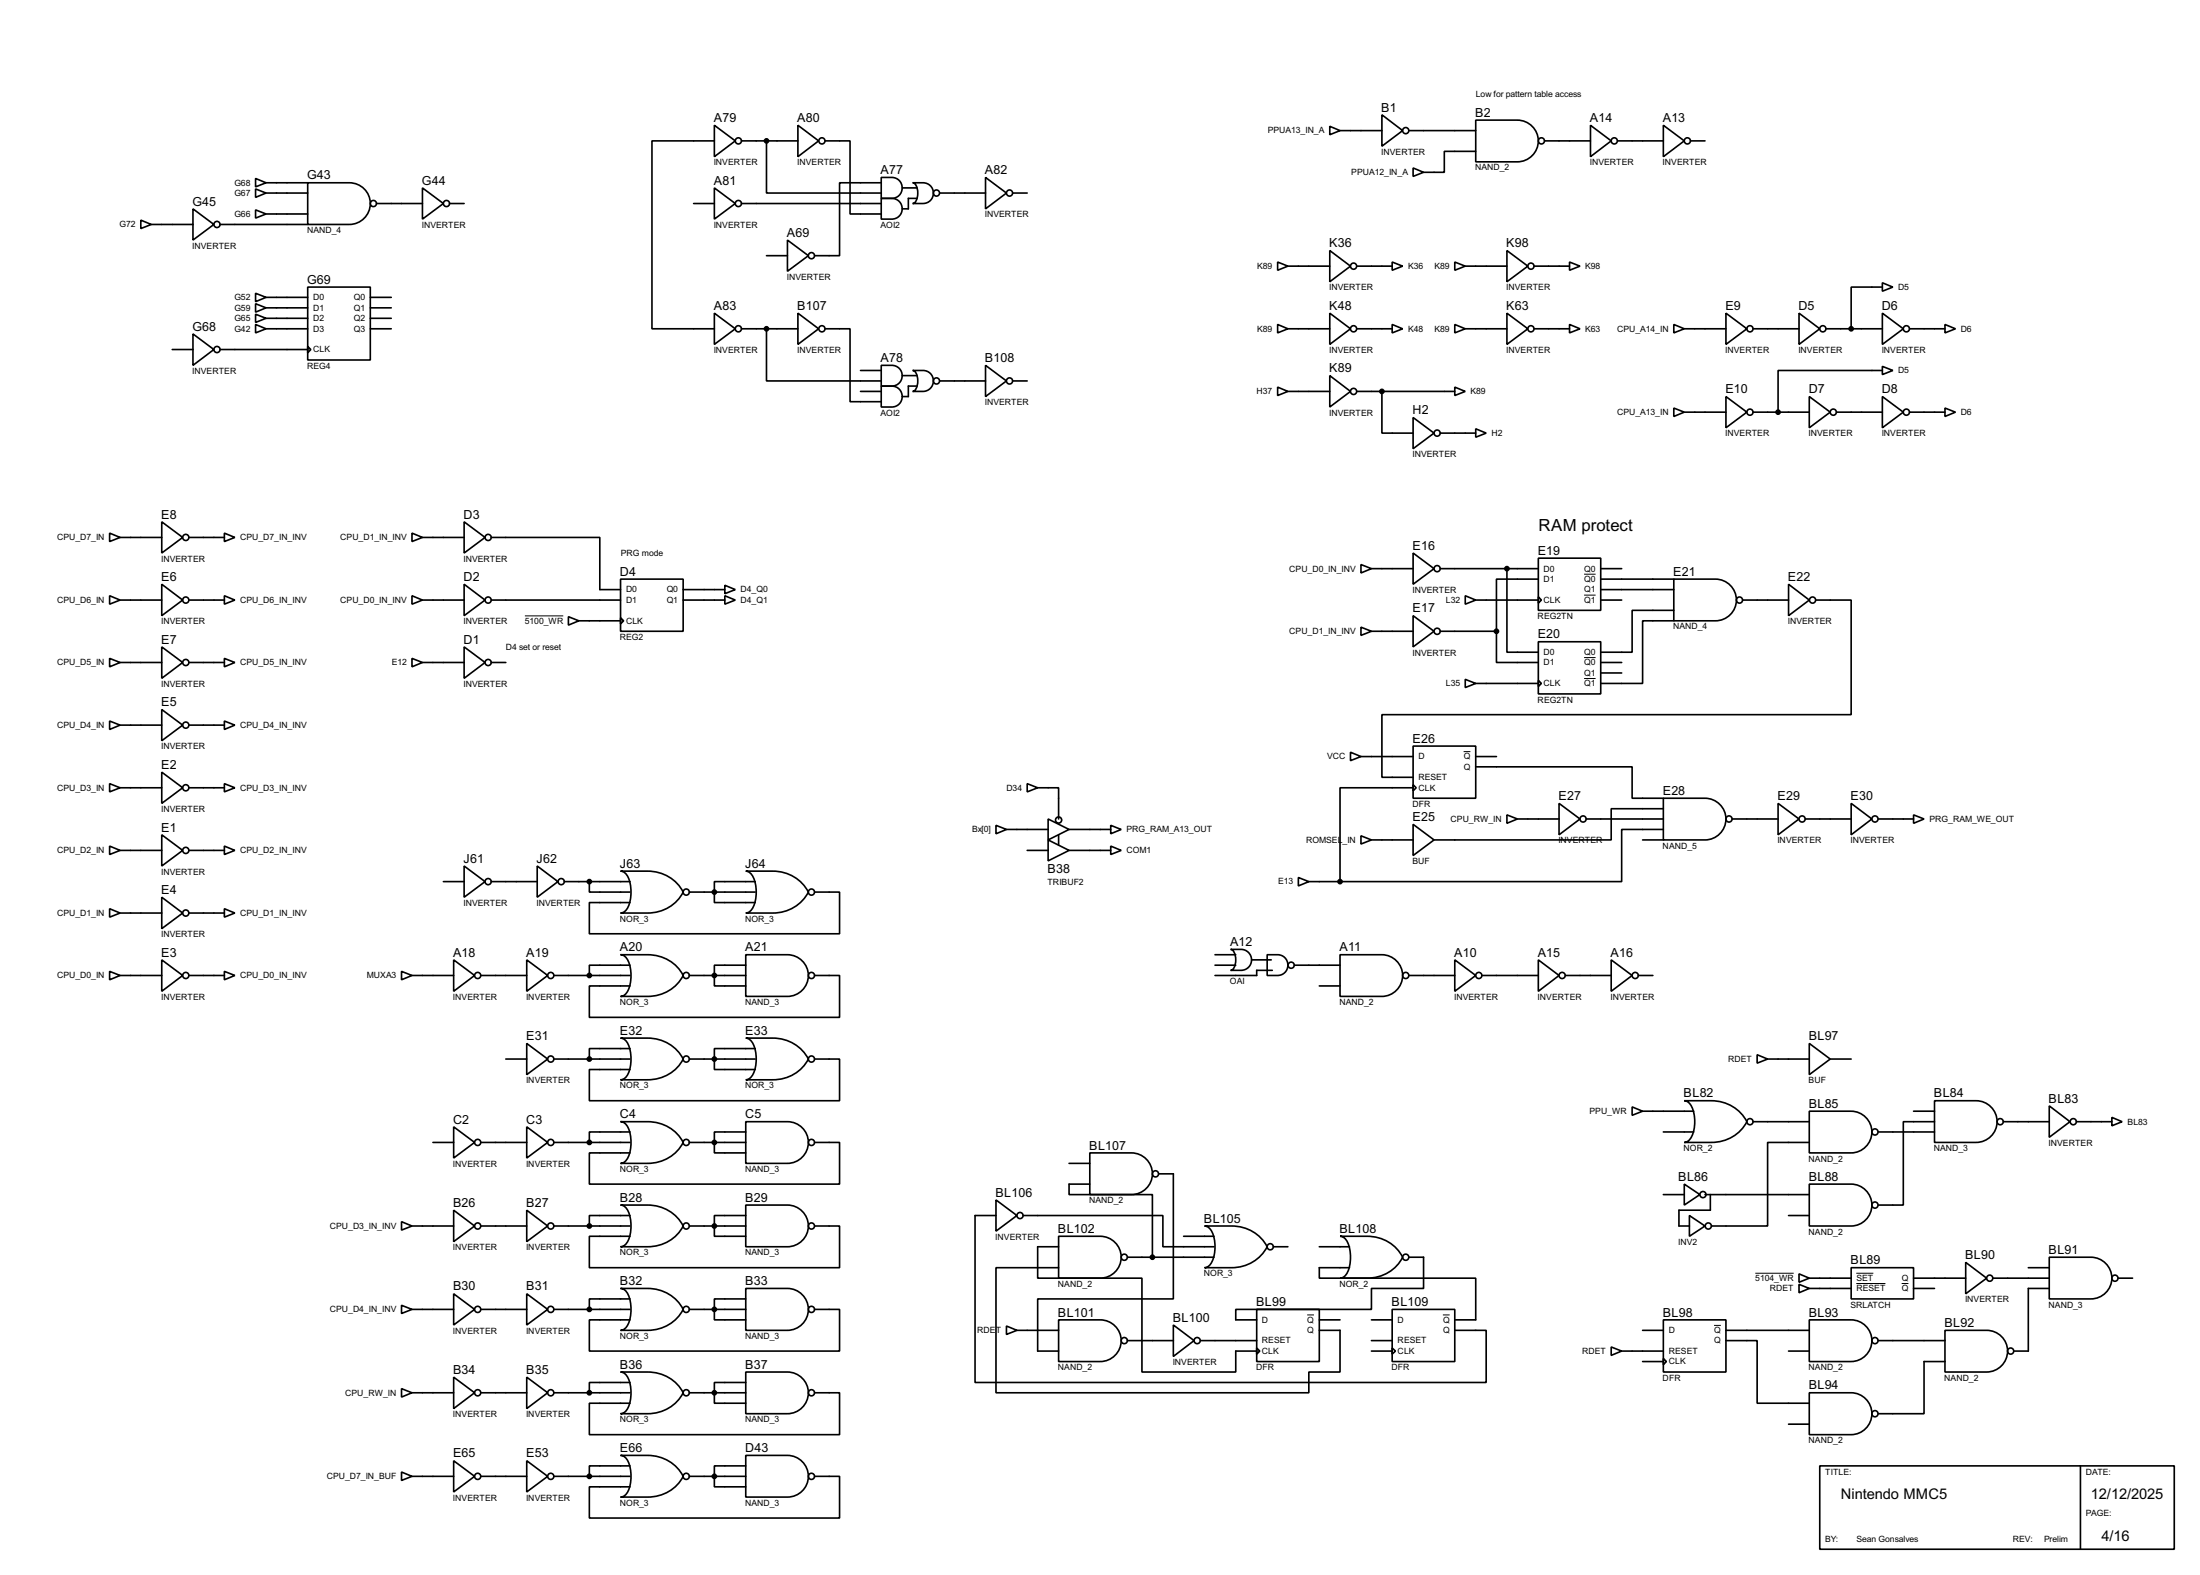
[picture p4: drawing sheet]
<svg xmlns="http://www.w3.org/2000/svg" width="536mm" height="383mm" viewBox="0 0 536 383" stroke-linecap="round" stroke-linejoin="round" font-family="sans-serif">
<g fill="none" stroke="#000" stroke-width=".4">
<path d="M174 30.5l5.1 3.8-5.1 3.9zM174 34.3h-15.2v45.8h15.2M180.6 34.3h13.8M186.7 34.3v12.7h28M194.4 30.5l5 3.8-5 3.9zM201 34.3h6.1v17.8h7.6M323.9 30.8l2.5 1-2.5 1zM326.4 31.8h10.2M336.6 28l5.1 3.8-5.1 3.8zM343.2 31.8h16.3M359.5 29.3h10.1a5.1 5.1 0 0 1 5.1 5 5.1 5.1 0 0 1-5.1 5.1h-10.1zM359.5 36.9h-7.7v5.1h-5"/>
<path d="M376.2 34.3h11.2M387.4 30.5l5.1 3.8-5.1 3.9zM394 34.3h11.2M405.2 30.5l5.1 3.8-5.1 3.9zM411.8 34.3h3.5M34.3 53.6l2.6 1.1-2.6 1zM36.9 54.7h10.1M47 50.9l5.1 3.8-5.1 3.8zM53.6 54.7h21.4M62.3 46l2.5 1-2.5 1.1zM62.3 51.1l2.5 1-2.5 1zM62.3 43.5l2.5 1-2.5 1z"/>
<path d="M64.8 47h10.2M64.8 52.1h10.2M64.8 44.5h10.2M75 44.5h10.1a5.1 5.1 0 0 1 5.1 5.1 5.1 5.1 0 0 1-5.1 5.1h-10.1zM91.7 49.6h11.2M102.9 45.8l5.1 3.8-5.1 3.8zM109.5 49.6h3.6M169 49.6h5M174 45.8l5.1 3.8-5.1 3.8zM180.6 49.6h34.1M191.8 58.5l5.1 3.8-5.1 3.8zM214.7 43.2a5.1 5.1 0 0 1 4.1 .5 2.56 2.56 0 0 1 .8 2.9 2.56 2.56 0 0 1-2.4 1.7h-2.5z"/>
<path d="M214.7 48.3a5.1 5.1 0 0 1 4.1 .5 2.53 2.53 0 0 1 .8 2.9 2.53 2.53 0 0 1-2.4 1.7h-2.5zM214.7 44.5h-10.2v17.8h-6.1M219.8 45.8h3.5M222.3 44.5a5.1 5.1 0 0 1 4.1 .5 2.54 2.54 0 0 1 .8 2.9 2.54 2.54 0 0 1-2.4 1.7h-2.5a2.24 2.24 0 0 0 1.3-2.6 2.21 2.21 0 0 0-1.3-2.5zM223.3 48.3h-2v2.6h-1.5M228.9 47h11.2M240.1 43.2l5.1 3.8-5.1 3.9zM246.7 47h3.5M344.2 40.9l2.6 1.1-2.6 1zM62.3 71.4l2.5 1-2.5 1.1zM62.3 74l2.5 1-2.5 1zM62.3 76.5l2.5 1-2.5 1z"/>
<path d="M62.3 79l2.5 1.1-2.5 1zM64.8 72.4h10.2M64.8 75h10.2M64.8 77.5h10.2M75 69.9h15.2v17.8h-15.2zM90.2 72.4h5.1M90.2 75h5.1M90.2 77.5h5.1M174 76.3l5.1 3.8-5.1 3.8zM186.7 62.3h5.1M194.4 76.3l5 3.8-5 3.8zM311.2 79l2.5 1.1-2.5 1z"/>
<path d="M311.2 63.8l2.5 1-2.5 1zM313.7 64.8h10.2M323.9 76.3l5.1 3.8-5.1 3.8zM323.9 61l5.1 3.8-5.1 3.8zM330.5 64.8h8.6M339.1 79l2.6 1.1-2.6 1zM339.1 63.8l2.6 1-2.6 1zM354.4 79l2.5 1.1-2.5 1zM354.4 63.8l2.5 1-2.5 1zM356.9 64.8h10.2M367.1 76.3l5.1 3.8-5.1 3.8zM367.1 61l5.1 3.8-5.1 3.8z"/>
<path d="M373.7 64.8h8.6M382.3 79l2.6 1.1-2.6 1zM382.3 63.8l2.6 1-2.6 1zM407.7 79l2.6 1.1-2.6 1zM420.4 76.3l5.1 3.8-5.1 3.8zM438.2 76.3l5.1 3.8-5.1 3.8zM458.5 76.3l5.1 3.8-5.1 3.8zM458.5 68.9l2.6 1-2.6 1zM458.5 69.9h-7.6v10.2M473.8 79l2.5 1.1-2.5 1zM42 85.1h5M47 81.3l5.1 3.8-5.1 3.9z"/>
<path d="M53.6 85.1h21.4M64.8 80.1h10.2M75 84.4l.7 .7-.7 .8zM90.2 80.1h5.1M180.6 80.1h13.8M186.7 80.1v12.7h28M201 80.1h6.1v17.7h7.6M209.6 95.3h5.1M209.6 90.2h5.1M214.7 89a5.2 5.2 0 0 1 4.1 .5 2.54 2.54 0 0 1 .8 2.8 2.54 2.54 0 0 1-2.4 1.7h-2.5zM214.7 94a5.1 5.1 0 0 1 4.1 .5 2.56 2.56 0 0 1 .8 2.9 2.56 2.56 0 0 1-2.4 1.7h-2.5zM219.8 91.5h3.5"/>
<path d="M222.3 90.2a5.1 5.1 0 0 1 4.1 .5 2.57 2.57 0 0 1 .8 2.9 2.57 2.57 0 0 1-2.4 1.7h-2.5a2.29 2.29 0 0 0 1.3-2.5 2.24 2.24 0 0 0-1.3-2.6zM223.3 94h-2v2.6h-1.5M228.9 92.8h11.2M240.1 89l5.1 3.8-5.1 3.8zM246.7 92.8h3.5M311.2 94.3l2.5 1-2.5 1zM313.7 80.1h10.2M313.7 95.3h10.2M323.9 91.5l5.1 3.8-5.1 3.8zM330.5 80.1h8.6M330.5 95.3h23.9M336.6 95.3v10.2h7.6"/>
<path d="M354.4 94.3l2.5 1-2.5 1zM356.9 80.1h10.2M373.7 80.1h8.6M407.7 99.4l2.6 1-2.6 1zM410.3 80.1h10.1M420.4 96.6l5.1 3.8-5.1 3.8zM427 80.1h11.2M440.7 96.6l5.1 3.8-5.1 3.8zM444.8 80.1h13.7M458.5 96.6l5.1 3.8-5.1 3.8zM458.5 89.2l2.6 1-2.6 1zM458.5 90.2h-25.4v10.2"/>
<path d="M465.1 80.1h8.7M473.8 99.4l2.5 1-2.5 1zM344.2 101.7l5.1 3.8-5.1 3.8zM350.8 105.5h8.7M359.5 104.4l2.5 1.1-2.5 1zM410.3 100.4h10.1M427 100.4h13.7M447.3 100.4h11.2M465.1 100.4h8.7M26.7 129.8l2.6 1.1-2.6 1zM29.3 130.9h10.1M39.4 127.1l5.1 3.8-5.1 3.8z"/>
<path d="M46 130.9h8.7M54.7 129.8l2.5 1.1-2.5 1zM100.4 129.8l2.5 1.1-2.5 1zM102.9 130.9h10.2M113.1 127.1l5.1 3.8-5.1 3.8zM119.7 130.9h26.4v12.7h5.1M331.5 137.5l2.6 1-2.6 1zM334.1 138.5h10.1M344.2 134.7l5.1 3.8-5.1 3.8zM350.8 138.5h23.9M367.1 138.5v20.3h7.6M374.7 135.9h15.2v12.7h-15.2z"/>
<path d="M389.9 138.5h5.1M26.7 145.1l2.6 1-2.6 1zM29.3 146.1h10.1M39.4 142.3l5.1 3.8-5.1 3.8zM39.4 157.5l5.1 3.8-5.1 3.9zM46 146.1h8.7M54.7 145.1l2.5 1-2.5 1zM100.4 145.1l2.5 1-2.5 1zM102.9 146.1h10.2M113.1 142.3l5.1 3.8-5.1 3.8zM113.1 157.5l5.1 3.8-5.1 3.9zM119.7 146.1h31.5"/>
<path d="M138.5 150.2l2.5 1-2.5 1zM141 151.2h10.2M151.2 141h15.2v12.7h-15.2zM151.2 150.4l.7 .8-.7 .7zM166.4 146.1h10.2M166.4 143.6h10.2M176.6 142.5l2.5 1.1-2.5 1zM176.6 145.1l2.5 1-2.5 1zM331.5 152.7l2.6 1-2.6 1zM334.1 153.7h10.1M344.2 149.9l5.1 3.8-5.1 3.8zM350.8 153.7h13.7"/>
<path d="M356.9 145.1l2.6 1-2.6 1zM359.5 146.1h15.2M364.5 153.7v7.6h10.2M374.7 145.3l.8 .8-.8 .8zM374.7 156.3h15.2v12.7h-15.2zM374.7 141h-10.2v12.7M389.9 146.1h5.1M389.9 141h17.8M389.9 143.6h17.8M407.7 141h10.2a5.1 5.1 0 0 1 5.1 5.1 5.1 5.1 0 0 1-5.1 5.1h-10.2zM407.7 148.6h-10.1v10.2h-7.7M407.7 151.2h-7.6v15.2h-10.2"/>
<path d="M424.5 146.1h11.2M435.7 142.3l5 3.8-5 3.8zM442.3 146.1h8.6v27.9h-114.3v15.3h7.6M26.7 160.3l2.6 1-2.6 1.1zM26.7 175.6l2.6 1-2.6 1zM29.3 176.6h10.1M29.3 161.3h10.1M39.4 172.8l5.1 3.8-5.1 3.8zM46 176.6h8.7M46 161.3h8.7M54.7 160.3l2.5 1-2.5 1.1zM54.7 175.6l2.5 1-2.5 1z"/>
<path d="M100.4 160.3l2.5 1-2.5 1.1zM102.9 161.3h10.2M119.7 161.3h3.5M356.9 165.4l2.6 1-2.6 1zM359.5 166.4h15.2M374.7 165.7l.8 .7-.8 .8zM389.9 161.3h5.1M389.9 163.9h5.1M26.7 190.8l2.6 1-2.6 1zM29.3 191.8h10.1M39.4 188l5.1 3.8-5.1 3.8zM46 191.8h8.7"/>
<path d="M54.7 190.8l2.5 1-2.5 1zM250.2 190.8l2.6 1-2.6 1zM252.8 191.8h5.1v7.6M255.3 199.4l5.1 2.6-5.1 2.5zM329 183.2l2.5 1-2.5 1zM331.5 184.2h12.7M344.2 181.7h15.3v12.7h-15.3zM344.2 191.1l.8 .7-.8 .8zM344.2 191.8h-17.8v22.9M359.5 186.7h38.1v7.7h7.6M359.5 184.2h5M367.1 198.4l2.5 1-2.5 1.1z"/>
<path d="M369.6 199.4h10.2M379.8 195.6l5.1 3.8-5.1 3.9zM386.4 199.4h18.8M405.2 194.4h10.1a5.1 5.1 0 0 1 5.1 5 5.1 5.1 0 0 1-5.1 5.1h-10.1zM405.2 196.9h-12.7v7.6h-43.2M421.9 199.4h11.2M433.1 195.6l5.1 3.8-5.1 3.9zM439.7 199.4h11.2M450.9 195.6l5.1 3.8-5.1 3.9zM457.5 199.4h8.6M466.1 198.4l2.6 1-2.6 1.1zM26.7 206l2.6 1.1-2.6 1z"/>
<path d="M29.3 207.1h10.1M39.4 203.3l5.1 3.8-5.1 3.8zM39.4 218.5l5.1 3.8-5.1 3.8zM46 207.1h8.7M54.7 206l2.5 1.1-2.5 1zM108 214.7h5.1M113.1 210.9l5.1 3.8-5.1 3.8zM119.7 214.7h11.2M130.9 210.9l5 3.8-5 3.8zM137.5 214.7h16M143.6 214.7v2.5h9.9M151.2 212.1h6.6a9.6 9.6 0 0 1 8.6 5.1 9.5 9.5 0 0 1-8.6 5.1h-6.6a3.2 3.2 0 0 0 2.3-3.1 7.8 7.8 0 0 0-1.3-6.7z"/>
<path d="M167.9 217.2h16.1M181.7 212.1h6.6a9.6 9.6 0 0 1 8.6 5.1 9.6 9.6 0 0 1-8.6 5.1h-6.6a3.2 3.2 0 0 0 2.3-3.1 7.7 7.7 0 0 0-1.3-6.7zM184 214.7h-10v5.1h10M198.4 217.2h6.1v10.2h-60.9v-7.6h9.9M242.6 201l2.6 1-2.6 1zM245.2 202h10.1M250.2 207.1h5.1M255.3 204.5l5.1 2.6-5.1 2.5zM257.9 203.3v2.5M260.4 207.1h10.2M260.4 202h10.2M270.6 201l2.5 1-2.5 1z"/>
<path d="M270.6 206l2.5 1.1-2.5 1zM316.3 213.7l2.5 1-2.5 1zM318.8 214.7h7.6M331.5 203.5l2.6 1-2.6 1zM334.1 204.5h10.1M344.2 200.7l5.1 3.8-5.1 3.8zM400.1 204.5h5.1M405.2 202h-10.2v12.7h-68.6M26.7 221.3l2.6 1-2.6 1zM26.7 236.5l2.6 1-2.6 1.1zM29.3 222.3h10.1M29.3 237.5h10.1"/>
<path d="M39.4 233.7l5.1 3.8-5.1 3.9zM46 222.3h8.7M46 237.5h8.7M54.7 221.3l2.5 1-2.5 1zM54.7 236.5l2.5 1-2.5 1.1zM97.8 236.5l2.6 1-2.6 1.1zM100.4 237.5h10.1M110.5 233.7l5.1 3.8-5.1 3.9zM117.1 237.5h11.2M128.3 233.7l5.1 3.8-5.1 3.9zM134.9 237.5h18.6M151.2 232.5h6.6a9.5 9.5 0 0 1 8.6 5 9.5 9.5 0 0 1-8.6 5.1h-6.6a3.2 3.2 0 0 0 2.3-3.1 7.7 7.7 0 0 0-1.3-6.6z"/>
<path d="M153.5 235h-9.9v2.5M167.9 237.5h13.8M181.7 232.5h10.1a5.1 5.1 0 0 1 5.1 5 5.1 5.1 0 0 1-5.1 5.1h-10.1zM181.7 235h-7.7v5.1h7.7M198.4 237.5h6.1v10.2h-60.9v-7.6h9.9M296 235h5M296 232.5h5M299.8 231.2a5 5 0 0 1 4.1 .5 2.55 2.55 0 0 1 .8 2.8 2.55 2.55 0 0 1-2.4 1.8h-2.5a2.24 2.24 0 0 0 1.2-2.6 2.29 2.29 0 0 0-1.2-2.5zM304.9 233.7h4.8M308.7 232.5a5 5 0 0 1 4.1 .5 2.53 2.53 0 0 1 .8 2.8 2.53 2.53 0 0 1-2.4 1.7h-2.5zM309.9 236.3h-3.8v1.2h-10.1M315.3 235h11.1"/>
<path d="M326.4 232.5h10.2a5.1 5.1 0 0 1 5.1 5 5.1 5.1 0 0 1-5.1 5.1h-10.2zM343.2 237.5h11.2M354.4 233.7l5.1 3.8-5.1 3.9zM361 237.5h13.7M374.7 233.7l5.1 3.8-5.1 3.9zM381.3 237.5h11.2M392.5 233.7l5.1 3.8-5.1 3.9zM399.1 237.5h3.5M123.2 257.9h5.1M128.3 254.1l5.1 3.8-5.1 3.8zM134.9 257.9h18.6M151.2 252.8h6.6a9.6 9.6 0 0 1 8.6 5.1 9.5 9.5 0 0 1-8.6 5h-6.6a3.1 3.1 0 0 0 2.3-3.1 7.8 7.8 0 0 0-1.3-6.6z"/>
<path d="M153.5 255.3h-9.9v2.6M167.9 257.9h16.1M181.7 252.8h6.6a9.6 9.6 0 0 1 8.6 5.1 9.6 9.6 0 0 1-8.6 5h-6.6a3.2 3.2 0 0 0 2.3-3.1 7.7 7.7 0 0 0-1.3-6.6zM184 255.3h-10v5.1h10M198.4 257.9h6.1v10.1h-60.9v-7.6h9.9M321.4 240.1h5M428 256.8l2.6 1.1-2.6 1zM430.6 257.9h10.1M440.7 254.1l5.1 3.8-5.1 3.8zM445.8 257.9h5.1M105.5 278.2h5M110.5 274.4l5.1 3.8-5.1 3.8z"/>
<path d="M117.1 278.2h11.2M128.3 274.4l5.1 3.8-5.1 3.8zM134.9 278.2h18.6M151.2 273.1h6.6a9.5 9.5 0 0 1 8.6 5.1 9.5 9.5 0 0 1-8.6 5.1h-6.6a3.2 3.2 0 0 0 2.3-3.2 7.7 7.7 0 0 0-1.3-6.6zM153.5 275.6h-9.9v2.6M167.9 278.2h13.8M181.7 273.1h10.1a5.1 5.1 0 0 1 5.1 5.1 5.1 5.1 0 0 1-5.1 5.1h-10.1zM181.7 275.6h-7.7v5.1h7.7M198.4 278.2h6.1v10.1h-60.9v-7.6h9.9M397.6 269.5l2.5 1.1-2.5 1zM400.1 270.6h12.5M405.2 275.6h7.4"/>
<path d="M410.3 268h6.6a9.6 9.6 0 0 1 8.6 5.1 9.6 9.6 0 0 1-8.6 5.1h-6.6a3.2 3.2 0 0 0 2.3-3.2 7.7 7.7 0 0 0-1.3-6.6zM427 273.1h13.7M440.7 270.6h10.2a5.1 5.1 0 0 1 5.1 5 5.1 5.1 0 0 1-5.1 5.1h-10.2zM440.7 278.2h-10.1v20.3h-13.7M457.5 275.6h13.7M466.1 270.6h5.1M471.2 268h10.2a5.1 5.1 0 0 1 5.1 5.1 5.1 5.1 0 0 1-5.1 5.1h-10.2zM471.2 273.1h-7.6v20.3h-6.1M488 273.1h11.2M499.2 269.3l5 3.8-5 3.8zM505.8 273.1h8.6M514.4 272.1l2.5 1-2.5 1z"/>
<path d="M97.8 297.5l2.6 1-2.6 1zM100.4 298.5h10.1M110.5 294.7l5.1 3.8-5.1 3.8zM117.1 298.5h11.2M128.3 294.7l5.1 3.8-5.1 3.8zM134.9 298.5h18.6M151.2 293.4h6.6a9.6 9.6 0 0 1 8.6 5.1 9.5 9.5 0 0 1-8.6 5.1h-6.6a3.2 3.2 0 0 0 2.3-3.2 7.8 7.8 0 0 0-1.3-6.6zM153.5 296h-9.9v2.5M167.9 298.5h13.8M181.7 293.4h10.1a5.1 5.1 0 0 1 5.1 5.1 5.1 5.1 0 0 1-5.1 5.1h-10.1zM181.7 296h-7.7v5h7.7M198.4 298.5h6.1v10.2h-60.9v-7.7h9.9"/>
<path d="M242.6 292.2l5.1 3.8-5.1 3.8zM242.6 296h-5.1v40.6h124.5v-12.7h-7.6M249.2 296h34.1v7.6h12.4M260.4 283.3h5.1M265.5 280.7h10.1a5.1 5.1 0 0 1 5.1 5.1 5.1 5.1 0 0 1-5.1 5.1h-10.1zM265.5 288.3h-5.1v2.6h20.3v15.2M282.2 285.8h3.6v30.5h-33v12.7h5.1M293.4 298.5h6.6a9.6 9.6 0 0 1 8.7 5.1 9.6 9.6 0 0 1-8.7 5.1h-6.6a3.2 3.2 0 0 0 2.4-3.2 7.6 7.6 0 0 0-1.4-6.6zM405.2 290.9h5.1M410.3 288.3l3.8 2.6-3.8 2.5zM411.5 296l3.8 2.5-3.8 2.5zM415.3 290.9h25.4"/>
<path d="M416.6 290.9v3.8h-7.6v3.8h2.5M435.7 296h5M440.7 288.3h10.2a5.1 5.1 0 0 1 5.1 5.1 5.1 5.1 0 0 1-5.1 5.1h-10.2zM97.8 317.8l2.6 1-2.6 1zM100.4 318.8h10.1M110.5 315l5.1 3.8-5.1 3.8zM117.1 318.8h11.2M128.3 315l5.1 3.8-5.1 3.8zM134.9 318.8h18.6M151.2 313.7h6.6a9.6 9.6 0 0 1 8.6 5.1 9.5 9.5 0 0 1-8.6 5.1h-6.6a3.2 3.2 0 0 0 2.3-3.1 7.8 7.8 0 0 0-1.3-6.7zM153.5 316.3h-9.9v2.5M167.9 318.8h13.8"/>
<path d="M181.7 313.7h10.1a5.1 5.1 0 0 1 5.1 5.1 5.1 5.1 0 0 1-5.1 5.1h-10.1zM181.7 316.3h-7.7v5.1h7.7M198.4 318.8h6.1v10.2h-60.9v-7.6h9.9M257.9 301h10.1a5.1 5.1 0 0 1 5.1 5.1 5.1 5.1 0 0 1-5.1 5.1h-10.1zM257.9 303.6h-5.1v7.6h25.4v22.9h22.8v-5.1h5.1M257.9 308.7h-15.3v30.4h76.2v-5h7.6v-10.2h-5M274.6 306.1h21.1M288.3 301h7.4M306.1 318.8h15.3v12.7h-15.3zM310.2 303.6h3.5M321.4 303.6h7.3M326.4 301h6.6a9.5 9.5 0 0 1 8.7 5.1 9.5 9.5 0 0 1-8.7 5.1h-6.6a3.2 3.2 0 0 0 2.4-3.1 7.8 7.8 0 0 0-1.3-6.7z"/>
<path d="M328.7 308.7h-7.3v2.5h38.1v10.2h-5.1M339.1 318.8h15.3v12.7h-15.3zM343.2 306.1h3.6v7.6h-12.7v5.1h-33.1v2.6h5.1M438.2 312.7l2.5 1-2.5 1.1zM438.2 310.2l2.5 1-2.5 1zM440.7 311.2h10.2M440.7 313.7h10.2M450.9 308.7h15.2v7.6h-15.2zM466.1 311.2h12.7M466.1 313.7h5.1M478.8 307.4l5.1 3.8-5.1 3.8zM485.4 311.2h13.8"/>
<path d="M494.1 308.7h5.1M499.2 306.1h10.1a5.1 5.1 0 0 1 5.1 5.1 5.1 5.1 0 0 1-5.1 5.1h-10.1zM499.2 313.7h-5.1v15.3h-3.6M515.9 311.2h3.6M97.8 338.1l2.6 1-2.6 1.1zM100.4 339.1h10.1M110.5 335.3l5.1 3.8-5.1 3.9zM117.1 339.1h11.2M128.3 335.3l5.1 3.8-5.1 3.9zM134.9 339.1h18.6M151.2 334.1h6.6a9.5 9.5 0 0 1 8.6 5 9.5 9.5 0 0 1-8.6 5.1h-6.6a3.2 3.2 0 0 0 2.3-3.1 7.7 7.7 0 0 0-1.3-6.6zM153.5 336.6h-9.9v2.5"/>
<path d="M167.9 339.1h13.8M181.7 334.1h10.1a5.1 5.1 0 0 1 5.1 5 5.1 5.1 0 0 1-5.1 5.1h-10.1zM181.7 336.6h-7.7v5.1h7.7M198.4 339.1h6.1v10.2h-60.9v-7.6h9.9M245.2 322.9l2.5 1-2.5 1zM247.7 323.9h10.2M257.9 321.4h10.1a5.1 5.1 0 0 1 5.1 5 5.1 5.1 0 0 1-5.1 5.1h-10.1zM274.6 326.4h11.2M285.8 322.6l5.1 3.8-5.1 3.9zM292.4 326.4h13.7M306.1 328.2l.8 .8-.8 .7zM321.4 321.4h5"/>
<path d="M334.1 326.4h5M334.1 329h5M334.1 321.4h5M339.1 328.2l.8 .8-.8 .7zM392.5 328l2.5 1-2.5 1zM395 329h10.2M400.1 323.9h5.1M400.1 331.5h5.1M405.2 321.4h15.2v12.7h-15.2zM405.2 330.8l.7 .7-.7 .8zM420.4 326.4h7.6v15.3h12.7M420.4 323.9h20.3"/>
<path d="M435.7 329h5M440.7 321.4h10.2a5.1 5.1 0 0 1 5.1 5 5.1 5.1 0 0 1-5.1 5.1h-10.2zM440.7 339.1h10.2a5.1 5.1 0 0 1 5.1 5.1 5.1 5.1 0 0 1-5.1 5.1h-10.2zM457.5 326.4h16.3M473.8 323.9h10.1a5.1 5.1 0 0 1 5.1 5.1 5.1 5.1 0 0 1-5.1 5.1h-10.1zM473.8 331.5h-5.1v12.7h-11.2M97.8 358.4l2.6 1.1-2.6 1zM100.4 359.5h10.1M110.5 355.7l5.1 3.8-5.1 3.8zM117.1 359.5h11.2M128.3 355.7l5.1 3.8-5.1 3.8zM134.9 359.5h18.6"/>
<path d="M151.2 354.4h6.6a9.6 9.6 0 0 1 8.6 5.1 9.5 9.5 0 0 1-8.6 5h-6.6a3.1 3.1 0 0 0 2.3-3.1 7.8 7.8 0 0 0-1.3-6.6zM153.5 356.9h-9.9v2.6M167.9 359.5h13.8M181.7 354.4h10.1a5.1 5.1 0 0 1 5.1 5 5.1 5.1 0 0 1-5.1 5.1h-10.1zM181.7 356.9h-7.7v5.1h7.7M198.4 359.5h6.1v10.1h-60.9v-7.6h9.9M435.7 346.8h5M443.3 356.9h86.3v20.3h-86.3zM506.8 356.9v20.3"/>
<circle cx="179.8" cy="34.3" r=".75"/>
<circle cx="200.2" cy="34.3" r=".75"/>
<circle cx="342.4" cy="31.8" r=".75"/>
<circle cx="375.4" cy="34.3" r=".75"/>
<circle cx="393.2" cy="34.3" r=".75"/>
<circle cx="411" cy="34.3" r=".75"/>
<circle cx="52.8" cy="54.7" r=".75"/>
<circle cx="90.9" cy="49.6" r=".75"/>
<circle cx="108.7" cy="49.6" r=".75"/>
<circle cx="179.8" cy="49.6" r=".75"/>
<circle cx="228.1" cy="47" r=".75"/>
<circle cx="245.9" cy="47" r=".75"/>
<circle cx="197.6" cy="62.3" r=".75"/>
<circle cx="329.7" cy="64.8" r=".75"/>
<circle cx="372.9" cy="64.8" r=".75"/>
<circle cx="52.8" cy="85.1" r=".75"/>
<circle cx="179.8" cy="80.1" r=".75"/>
<circle cx="200.2" cy="80.1" r=".75"/>
<circle cx="228.1" cy="92.8" r=".75"/>
<circle cx="245.9" cy="92.8" r=".75"/>
<circle cx="329.7" cy="95.3" r=".75"/>
<circle cx="329.7" cy="80.1" r=".75"/>
<circle cx="372.9" cy="80.1" r=".75"/>
<circle cx="426.2" cy="80.1" r=".75"/>
<circle cx="444" cy="80.1" r=".75"/>
<circle cx="464.3" cy="80.1" r=".75"/>
<circle cx="350" cy="105.5" r=".75"/>
<circle cx="426.2" cy="100.4" r=".75"/>
<circle cx="446.5" cy="100.4" r=".75"/>
<circle cx="464.3" cy="100.4" r=".75"/>
<circle cx="45.2" cy="130.9" r=".75"/>
<circle cx="118.9" cy="130.9" r=".75"/>
<circle cx="350" cy="138.5" r=".75"/>
<circle cx="45.2" cy="146.1" r=".75"/>
<circle cx="118.9" cy="146.1" r=".75"/>
<circle cx="350" cy="153.7" r=".75"/>
<circle cx="423.7" cy="146.1" r=".75"/>
<circle cx="441.5" cy="146.1" r=".75"/>
<circle cx="45.2" cy="176.6" r=".75"/>
<circle cx="45.2" cy="161.3" r=".75"/>
<circle cx="118.9" cy="161.3" r=".75"/>
<circle cx="45.2" cy="191.8" r=".75"/>
<circle cx="257.8" cy="199.7" r=".75"/>
<circle cx="385.6" cy="199.4" r=".75"/>
<circle cx="421.1" cy="199.4" r=".75"/>
<circle cx="438.9" cy="199.4" r=".75"/>
<circle cx="456.7" cy="199.4" r=".75"/>
<circle cx="45.2" cy="207.1" r=".75"/>
<circle cx="118.9" cy="214.7" r=".75"/>
<circle cx="136.7" cy="214.7" r=".75"/>
<circle cx="167.1" cy="217.2" r=".75"/>
<circle cx="197.6" cy="217.2" r=".75"/>
<circle cx="45.2" cy="237.5" r=".75"/>
<circle cx="45.2" cy="222.3" r=".75"/>
<circle cx="116.3" cy="237.5" r=".75"/>
<circle cx="134.1" cy="237.5" r=".75"/>
<circle cx="167.1" cy="237.5" r=".75"/>
<circle cx="197.6" cy="237.5" r=".75"/>
<circle cx="314.5" cy="235" r=".75"/>
<circle cx="342.4" cy="237.5" r=".75"/>
<circle cx="360.2" cy="237.5" r=".75"/>
<circle cx="380.5" cy="237.5" r=".75"/>
<circle cx="398.3" cy="237.5" r=".75"/>
<circle cx="134.1" cy="257.9" r=".75"/>
<circle cx="167.1" cy="257.9" r=".75"/>
<circle cx="197.6" cy="257.9" r=".75"/>
<circle cx="116.3" cy="278.2" r=".75"/>
<circle cx="134.1" cy="278.2" r=".75"/>
<circle cx="167.1" cy="278.2" r=".75"/>
<circle cx="197.6" cy="278.2" r=".75"/>
<circle cx="426.2" cy="273.1" r=".75"/>
<circle cx="456.7" cy="275.6" r=".75"/>
<circle cx="487.2" cy="273.1" r=".75"/>
<circle cx="505" cy="273.1" r=".75"/>
<circle cx="116.3" cy="298.5" r=".75"/>
<circle cx="134.1" cy="298.5" r=".75"/>
<circle cx="167.1" cy="298.5" r=".75"/>
<circle cx="197.6" cy="298.5" r=".75"/>
<circle cx="248.4" cy="296" r=".75"/>
<circle cx="281.4" cy="285.8" r=".75"/>
<circle cx="414.8" cy="290.9" r=".75"/>
<circle cx="416.1" cy="298.5" r=".75"/>
<circle cx="456.7" cy="293.4" r=".75"/>
<circle cx="116.3" cy="318.8" r=".75"/>
<circle cx="134.1" cy="318.8" r=".75"/>
<circle cx="167.1" cy="318.8" r=".75"/>
<circle cx="197.6" cy="318.8" r=".75"/>
<circle cx="273.8" cy="306.1" r=".75"/>
<circle cx="309.4" cy="303.6" r=".75"/>
<circle cx="342.4" cy="306.1" r=".75"/>
<circle cx="484.6" cy="311.2" r=".75"/>
<circle cx="515.1" cy="311.2" r=".75"/>
<circle cx="116.3" cy="339.1" r=".75"/>
<circle cx="134.1" cy="339.1" r=".75"/>
<circle cx="167.1" cy="339.1" r=".75"/>
<circle cx="197.6" cy="339.1" r=".75"/>
<circle cx="273.8" cy="326.4" r=".75"/>
<circle cx="291.6" cy="326.4" r=".75"/>
<circle cx="456.7" cy="326.4" r=".75"/>
<circle cx="489.7" cy="329" r=".75"/>
<circle cx="116.3" cy="359.5" r=".75"/>
<circle cx="134.1" cy="359.5" r=".75"/>
<circle cx="167.1" cy="359.5" r=".75"/>
<circle cx="197.6" cy="359.5" r=".75"/>
<circle cx="456.7" cy="344.2" r=".75"/>
</g>
<g fill="none" stroke="#000" stroke-width=".24">
<path d="M385.9 139.8h2.8M127.9 150h9.3M385.9 144.9h2.8M385.9 160.1h2.8M385.9 165.2h2.8M356.5 183h1.7M427.6 310h9.3M452.2 310h4.1M452.2 312.5h7.1M463.2 312.5h1.7M318.4 320.2h1.7M351.5 320.2h1.6"/>
<path d="M417.5 322.7h1.7"/>
</g>
<g fill="#000" stroke="#000" stroke-width=".4">
<circle cx="186.7" cy="34.3" r=".5"/>
<circle cx="186.7" cy="80.1" r=".5"/>
<circle cx="336.6" cy="95.3" r=".5"/>
<circle cx="450.9" cy="80.1" r=".5"/>
<circle cx="433.1" cy="100.4" r=".5"/>
<circle cx="367" cy="138.5" r=".5"/>
<circle cx="364.5" cy="153.7" r=".5"/>
<circle cx="143.5" cy="214.7" r=".5"/>
<circle cx="174" cy="217.2" r=".5"/>
<circle cx="326.4" cy="214.7" r=".5"/>
<circle cx="143.5" cy="237.5" r=".5"/>
<circle cx="174" cy="237.5" r=".5"/>
<circle cx="143.5" cy="257.9" r=".5"/>
<circle cx="174" cy="257.9" r=".5"/>
<circle cx="143.5" cy="278.2" r=".5"/>
<circle cx="174" cy="278.2" r=".5"/>
<circle cx="143.5" cy="298.5" r=".5"/>
<circle cx="174" cy="298.5" r=".5"/>
<circle cx="143.5" cy="318.8" r=".5"/>
<circle cx="174" cy="318.8" r=".5"/>
<circle cx="280.7" cy="306.1" r=".5"/>
<circle cx="143.5" cy="339.1" r=".5"/>
<circle cx="174" cy="339.1" r=".5"/>
<circle cx="143.5" cy="359.5" r=".5"/>
<circle cx="174" cy="359.5" r=".5"/>
</g>
<text font-size="4.6" x="374.8" y="129.4">RAM protect</text>
<g font-size="4">
<text x="448.4" y="365.1">Nintendo MMC5</text>
<text x="509.3" y="365.1">12/12/2025</text>
<text x="511.9" y="375.2">4/16</text>
</g>
<g font-size="3.4">
<text x="173.9" y="29.7">A79</text>
<text x="194.2" y="29.7">A80</text>
<text x="336.5" y="27.2">B1</text>
<text x="359.3" y="28.5">B2</text>
<text x="387.3" y="29.7">A14</text>
<text x="405" y="29.7">A13</text>
<text x="74.8" y="43.7">G43</text>
<text x="102.8" y="45">G44</text>
<text x="173.9" y="45">A81</text>
<text x="214.5" y="42.4">A77</text>
<text x="239.9" y="42.4">A82</text>
<text x="46.9" y="50.1">G45</text>
<text x="191.7" y="57.7">A69</text>
<text x="323.8" y="60.2">K36</text>
<text x="366.9" y="60.2">K98</text>
<text x="74.8" y="69.1">G69</text>
<text x="173.9" y="75.5">A83</text>
<text x="194.2" y="75.5">B107</text>
<text x="323.8" y="75.5">K48</text>
<text x="366.9" y="75.5">K63</text>
<text x="420.3" y="75.5">E9</text>
<text x="438.1" y="75.5">D5</text>
<text x="458.4" y="75.5">D6</text>
<text x="46.9" y="80.5">G68</text>
<text x="214.5" y="88.2">A78</text>
<text x="239.9" y="88.2">B108</text>
<text x="323.8" y="90.7">K89</text>
<text x="420.3" y="95.8">E10</text>
<text x="440.6" y="95.8">D7</text>
<text x="458.4" y="95.8">D8</text>
<text x="344.1" y="100.9">H2</text>
<text x="39.3" y="126.3">E8</text>
<text x="112.9" y="126.3">D3</text>
<text x="344.1" y="133.9">E16</text>
<text x="374.6" y="135.1">E19</text>
<text x="39.3" y="141.5">E6</text>
<text x="112.9" y="141.5">D2</text>
<text x="151" y="140.2">D4</text>
<text x="407.6" y="140.2">E21</text>
<text x="435.5" y="141.5">E22</text>
<text x="344.1" y="149.1">E17</text>
<text x="374.6" y="155.5">E20</text>
<text x="39.3" y="156.7">E7</text>
<text x="112.9" y="156.7">D1</text>
<text x="39.3" y="172">E5</text>
<text x="344.1" y="180.9">E26</text>
<text x="39.3" y="187.2">E2</text>
<text x="379.6" y="194.8">E27</text>
<text x="405" y="193.6">E28</text>
<text x="433" y="194.8">E29</text>
<text x="450.8" y="194.8">E30</text>
<text x="39.3" y="202.5">E1</text>
<text x="344.1" y="199.9">E25</text>
<text x="112.9" y="210.1">J61</text>
<text x="130.7" y="210.1">J62</text>
<text x="151" y="211.3">J63</text>
<text x="181.5" y="211.3">J64</text>
<text x="255.2" y="212.6">B38</text>
<text x="39.3" y="217.7">E4</text>
<text x="39.3" y="232.9">E3</text>
<text x="110.4" y="232.9">A18</text>
<text x="128.2" y="232.9">A19</text>
<text x="151" y="231.7">A20</text>
<text x="181.5" y="231.7">A21</text>
<text x="299.6" y="230.4">A12</text>
<text x="326.3" y="231.7">A11</text>
<text x="354.2" y="232.9">A10</text>
<text x="374.6" y="232.9">A15</text>
<text x="392.3" y="232.9">A16</text>
<text x="151" y="252">E32</text>
<text x="181.5" y="252">E33</text>
<text x="128.2" y="253.3">E31</text>
<text x="440.6" y="253.3">BL97</text>
<text x="410.1" y="267.2">BL82</text>
<text x="440.6" y="269.8">BL85</text>
<text x="471.1" y="267.2">BL84</text>
<text x="499" y="268.5">BL83</text>
<text x="110.4" y="273.6">C2</text>
<text x="128.2" y="273.6">C3</text>
<text x="151" y="272.3">C4</text>
<text x="181.5" y="272.3">C5</text>
<text x="265.3" y="279.9">BL107</text>
<text x="408.8" y="287.5">BL86</text>
<text x="440.6" y="287.5">BL88</text>
<text x="110.4" y="293.9">B26</text>
<text x="128.2" y="293.9">B27</text>
<text x="151" y="292.6">B28</text>
<text x="181.5" y="292.6">B29</text>
<text x="242.5" y="291.4">BL106</text>
<text x="293.3" y="297.7">BL105</text>
<text x="257.7" y="300.2">BL102</text>
<text x="326.3" y="300.2">BL108</text>
<text x="499" y="305.3">BL91</text>
<text x="450.8" y="307.9">BL89</text>
<text x="478.7" y="306.6">BL90</text>
<text x="110.4" y="314.2">B30</text>
<text x="128.2" y="314.2">B31</text>
<text x="151" y="312.9">B32</text>
<text x="181.5" y="312.9">B33</text>
<text x="257.7" y="320.6">BL101</text>
<text x="285.7" y="321.8">BL100</text>
<text x="306" y="318">BL99</text>
<text x="339" y="318">BL109</text>
<text x="405" y="320.6">BL98</text>
<text x="440.6" y="320.6">BL93</text>
<text x="473.6" y="323.1">BL92</text>
<text x="110.4" y="334.5">B34</text>
<text x="128.2" y="334.5">B35</text>
<text x="151" y="333.3">B36</text>
<text x="181.5" y="333.3">B37</text>
<text x="440.6" y="338.3">BL94</text>
<text x="151" y="353.6">E66</text>
<text x="181.5" y="353.6">D43</text>
<text x="110.4" y="354.9">E65</text>
<text x="128.2" y="354.9">E53</text>
</g>
<g font-size="2.4">
<text x="359.5" y="23.5">Low for pattern table access</text>
<text x="308.8" y="32.5">PPUA13_IN_A</text>
<text x="173.8" y="40.2">INVERTER</text>
<text x="194.2" y="40.2">INVERTER</text>
<text x="336.4" y="37.7">INVERTER</text>
<text x="359.3" y="41.5">NAND_2</text>
<text x="387.2" y="40.2">INVERTER</text>
<text x="405" y="40.2">INVERTER</text>
<text x="57.1" y="47.7">G67</text>
<text x="57.1" y="45.2">G68</text>
<text x="329.1" y="42.7">PPUA12_IN_A</text>
<text x="57.1" y="52.8">G66</text>
<text x="239.9" y="52.9">INVERTER</text>
<text x="29.1" y="55.4">G72</text>
<text x="74.8" y="56.8">NAND_4</text>
<text x="102.7" y="55.4">INVERTER</text>
<text x="173.8" y="55.4">INVERTER</text>
<text x="214.5" y="55.4">AOI2</text>
<text x="46.8" y="60.6">INVERTER</text>
<text x="306.2" y="65.5">K89</text>
<text x="343" y="65.5">K36</text>
<text x="349.4" y="65.5">K89</text>
<text x="386.1" y="65.5">K98</text>
<text x="191.6" y="68.1">INVERTER</text>
<text x="323.7" y="70.7">INVERTER</text>
<text x="366.9" y="70.7">INVERTER</text>
<text x="462.3" y="70.6">D5</text>
<text x="57.1" y="73.1">G52</text>
<text x="57.1" y="75.6">G59</text>
<text x="76.3" y="73.1">D0</text>
<text x="76.3" y="75.6">D1</text>
<text x="86.2" y="73.1">Q0</text>
<text x="86.2" y="75.6">Q1</text>
<text x="57.1" y="78.2">G65</text>
<text x="57.1" y="80.8">G42</text>
<text x="76.3" y="78.2">D2</text>
<text x="76.3" y="80.8">D3</text>
<text x="86.2" y="78.2">Q2</text>
<text x="86.2" y="80.8">Q3</text>
<text x="306.2" y="80.8">K89</text>
<text x="343" y="80.8">K48</text>
<text x="349.4" y="80.8">K89</text>
<text x="386.1" y="80.8">K63</text>
<text x="393.9" y="80.8">CPU_A14_IN</text>
<text x="477.6" y="80.8">D6</text>
<text x="74.8" y="89.7">REG4</text>
<text x="76.3" y="85.8">CLK</text>
<text x="173.8" y="86">INVERTER</text>
<text x="194.2" y="86">INVERTER</text>
<text x="323.7" y="86">INVERTER</text>
<text x="366.9" y="86">INVERTER</text>
<text x="420.2" y="86">INVERTER</text>
<text x="438" y="86">INVERTER</text>
<text x="458.3" y="86">INVERTER</text>
<text x="46.8" y="91">INVERTER</text>
<text x="306.1" y="96">H37</text>
<text x="358.2" y="96">K89</text>
<text x="462.3" y="90.9">D5</text>
<text x="214.5" y="101.2">AOI2</text>
<text x="239.9" y="98.7">INVERTER</text>
<text x="323.7" y="101.2">INVERTER</text>
<text x="393.9" y="101">CPU_A13_IN</text>
<text x="477.6" y="101">D6</text>
<text x="363.3" y="106.2">H2</text>
<text x="420.2" y="106.3">INVERTER</text>
<text x="440.5" y="106.3">INVERTER</text>
<text x="458.3" y="106.3">INVERTER</text>
<text x="344" y="111.4">INVERTER</text>
<text x="13.9" y="131.6">CPU_D7_IN</text>
<text x="58.5" y="131.6">CPU_D7_IN_INV</text>
<text x="82.9" y="131.6">CPU_D1_IN_INV</text>
<text x="39.2" y="136.8">INVERTER</text>
<text x="112.9" y="136.8">INVERTER</text>
<text x="151.2" y="135.3">PRG mode</text>
<text x="314" y="139.2">CPU_D0_IN_INV</text>
<text x="376" y="139.2">D0</text>
<text x="376" y="141.7">D1</text>
<text x="385.9" y="139.2">Q0</text>
<text x="385.9" y="141.7">Q0</text>
<text x="13.9" y="146.8">CPU_D6_IN</text>
<text x="58.5" y="146.8">CPU_D6_IN_INV</text>
<text x="82.9" y="146.8">CPU_D0_IN_INV</text>
<text x="152.5" y="144.3">D0</text>
<text x="152.5" y="146.8">D1</text>
<text x="162.4" y="144.3">Q0</text>
<text x="162.4" y="146.8">Q1</text>
<text x="180.4" y="144.3">D4_Q0</text>
<text x="180.4" y="146.8">D4_Q1</text>
<text x="344" y="144.4">INVERTER</text>
<text x="352.2" y="146.8">L32</text>
<text x="376" y="146.8">CLK</text>
<text x="385.9" y="144.3">Q1</text>
<text x="385.9" y="146.8">Q1</text>
<text x="39.2" y="152">INVERTER</text>
<text x="112.9" y="152">INVERTER</text>
<text x="127.9" y="151.9">5100_WR</text>
<text x="151" y="155.8">REG2</text>
<text x="152.5" y="151.9">CLK</text>
<text x="314" y="154.4">CPU_D1_IN_INV</text>
<text x="374.5" y="150.7">REG2TN</text>
<text x="407.5" y="153.3">NAND_4</text>
<text x="435.5" y="152">INVERTER</text>
<text x="123.2" y="158.1">D4 set or reset</text>
<text x="344" y="159.6">INVERTER</text>
<text x="376" y="159.5">D0</text>
<text x="385.9" y="159.5">Q0</text>
<text x="13.9" y="162">CPU_D5_IN</text>
<text x="39.2" y="167.2">INVERTER</text>
<text x="58.5" y="162">CPU_D5_IN_INV</text>
<text x="95.4" y="162">E12</text>
<text x="112.9" y="167.2">INVERTER</text>
<text x="352.2" y="167.1">L35</text>
<text x="376" y="162">D1</text>
<text x="376" y="167.1">CLK</text>
<text x="385.9" y="164.6">Q1</text>
<text x="385.9" y="162">Q0</text>
<text x="385.9" y="167.1">Q1</text>
<text x="374.5" y="171.1">REG2TN</text>
<text x="13.9" y="177.3">CPU_D4_IN</text>
<text x="58.5" y="177.3">CPU_D4_IN_INV</text>
<text x="39.2" y="182.5">INVERTER</text>
<text x="323.2" y="184.9">VCC</text>
<text x="345.5" y="184.9">D</text>
<text x="356.5" y="184.9">Q</text>
<text x="345.5" y="190">RESET</text>
<text x="356.5" y="187.4">Q</text>
<text x="13.9" y="192.5">CPU_D3_IN</text>
<text x="39.2" y="197.7">INVERTER</text>
<text x="58.5" y="192.5">CPU_D3_IN_INV</text>
<text x="245.1" y="192.5">D34</text>
<text x="344" y="196.5">DFR</text>
<text x="345.5" y="192.5">CLK</text>
<text x="236.8" y="202.7">Bx[0]</text>
<text x="274.4" y="202.7">PRG_RAM_A13_OUT</text>
<text x="353.3" y="200.1">CPU_RW_IN</text>
<text x="470" y="200.1">PRG_RAM_WE_OUT</text>
<text x="13.9" y="207.8">CPU_D2_IN</text>
<text x="58.5" y="207.8">CPU_D2_IN_INV</text>
<text x="274.4" y="207.8">COM1</text>
<text x="318.1" y="205.2">ROMSEL</text>
<text x="327" y="205.2">_IN</text>
<text x="379.6" y="205.4">INVERTER</text>
<text x="405" y="206.6">NAND_5</text>
<text x="432.9" y="205.4">INVERTER</text>
<text x="450.7" y="205.4">INVERTER</text>
<text x="39.2" y="213">INVERTER</text>
<text x="255.1" y="215.5">TRIBUF2</text>
<text x="311.3" y="215.4">E13</text>
<text x="344" y="210.4">BUF</text>
<text x="112.9" y="220.6">INVERTER</text>
<text x="130.7" y="220.6">INVERTER</text>
<text x="13.9" y="223">CPU_D1_IN</text>
<text x="58.5" y="223">CPU_D1_IN_INV</text>
<text x="151" y="224.4">NOR_3</text>
<text x="181.5" y="224.4">NOR_3</text>
<text x="39.2" y="228.2">INVERTER</text>
<text x="13.9" y="238.2">CPU_D0_IN</text>
<text x="58.5" y="238.2">CPU_D0_IN_INV</text>
<text x="89.4" y="238.2">MUXA3</text>
<text x="299.6" y="239.6">OAI</text>
<text x="39.2" y="243.5">INVERTER</text>
<text x="110.3" y="243.5">INVERTER</text>
<text x="128.1" y="243.5">INVERTER</text>
<text x="151" y="244.7">NOR_3</text>
<text x="181.5" y="244.7">NAND_3</text>
<text x="326.2" y="244.7">NAND_2</text>
<text x="354.2" y="243.5">INVERTER</text>
<text x="374.5" y="243.5">INVERTER</text>
<text x="392.3" y="243.5">INVERTER</text>
<text x="128.1" y="263.8">INVERTER</text>
<text x="420.9" y="258.6">RDET</text>
<text x="440.5" y="263.8">BUF</text>
<text x="151" y="265">NOR_3</text>
<text x="181.5" y="265">NOR_3</text>
<text x="387.2" y="271.3">PPU_WR</text>
<text x="518.2" y="273.8">BL83</text>
<text x="410.1" y="280.3">NOR_2</text>
<text x="471" y="280.3">NAND_3</text>
<text x="499" y="279">INVERTER</text>
<text x="110.3" y="284.1">INVERTER</text>
<text x="128.1" y="284.1">INVERTER</text>
<text x="151" y="285.4">NOR_3</text>
<text x="181.5" y="285.4">NAND_3</text>
<text x="440.5" y="282.8">NAND_2</text>
<text x="265.3" y="293">NAND_2</text>
<text x="80.3" y="299.2">CPU_D3_IN_INV</text>
<text x="110.3" y="304.4">INVERTER</text>
<text x="128.1" y="304.4">INVERTER</text>
<text x="151" y="305.7">NOR_3</text>
<text x="181.5" y="305.7">NAND_3</text>
<text x="242.4" y="301.9">INVERTER</text>
<text x="408.8" y="303.1">INV2</text>
<text x="440.5" y="300.6">NAND_2</text>
<text x="293.2" y="310.8">NOR_3</text>
<text x="427.6" y="311.9">5104_WR</text>
<text x="452.2" y="311.9">SET</text>
<text x="463.2" y="311.9">Q</text>
<text x="257.7" y="313.3">NAND_2</text>
<text x="326.2" y="313.3">NOR_2</text>
<text x="431.1" y="314.4">RDET</text>
<text x="452.2" y="314.4">RESET</text>
<text x="463.2" y="314.4">Q</text>
<text x="478.6" y="317.1">INVERTER</text>
<text x="80.3" y="319.5">CPU_D4_IN_INV</text>
<text x="307.4" y="322.1">D</text>
<text x="318.4" y="322.1">Q</text>
<text x="340.4" y="322.1">D</text>
<text x="351.5" y="322.1">Q</text>
<text x="450.7" y="318.4">SRLATCH</text>
<text x="499" y="318.4">NAND_3</text>
<text x="110.3" y="324.7">INVERTER</text>
<text x="128.1" y="324.7">INVERTER</text>
<text x="151" y="326">NOR_3</text>
<text x="181.5" y="326">NAND_3</text>
<text x="238" y="324.6">RDET</text>
<text x="307.4" y="327.1">RESET</text>
<text x="307.4" y="329.7">CLK</text>
<text x="318.4" y="324.6">Q</text>
<text x="340.4" y="327.1">RESET</text>
<text x="340.4" y="329.7">CLK</text>
<text x="351.5" y="324.6">Q</text>
<text x="385.4" y="329.7">RDET</text>
<text x="406.5" y="329.7">RESET</text>
<text x="406.5" y="324.6">D</text>
<text x="417.5" y="324.6">Q</text>
<text x="417.5" y="327.1">Q</text>
<text x="257.7" y="333.6">NAND_2</text>
<text x="285.6" y="332.4">INVERTER</text>
<text x="305.9" y="333.6">DFR</text>
<text x="338.9" y="333.6">DFR</text>
<text x="406.5" y="332.2">CLK</text>
<text x="440.5" y="333.6">NAND_2</text>
<text x="84.1" y="339.8">CPU_RW_IN</text>
<text x="405" y="336.2">DFR</text>
<text x="473.6" y="336.2">NAND_2</text>
<text x="110.3" y="345.1">INVERTER</text>
<text x="128.1" y="345.1">INVERTER</text>
<text x="151" y="346.3">NOR_3</text>
<text x="181.5" y="346.3">NAND_3</text>
<text x="440.5" y="351.4">NAND_2</text>
<text x="444.6" y="359.1">TITLE:</text>
<text x="508.1" y="359.1">DATE:</text>
<text x="79.6" y="360.2">CPU_D7_IN_BUF</text>
<text x="110.3" y="365.4">INVERTER</text>
<text x="128.1" y="365.4">INVERTER</text>
<text x="151" y="366.6">NOR_3</text>
<text x="181.5" y="366.6">NAND_3</text>
<text x="508.1" y="369.2">PAGE:</text>
<text x="444.6" y="375.6">BY:</text>
<text x="452.2" y="375.6">Sean Gonsalves</text>
<text x="490.3" y="375.6">REV:</text>
<text x="497.9" y="375.6">Prelim</text>
</g>
</svg>
